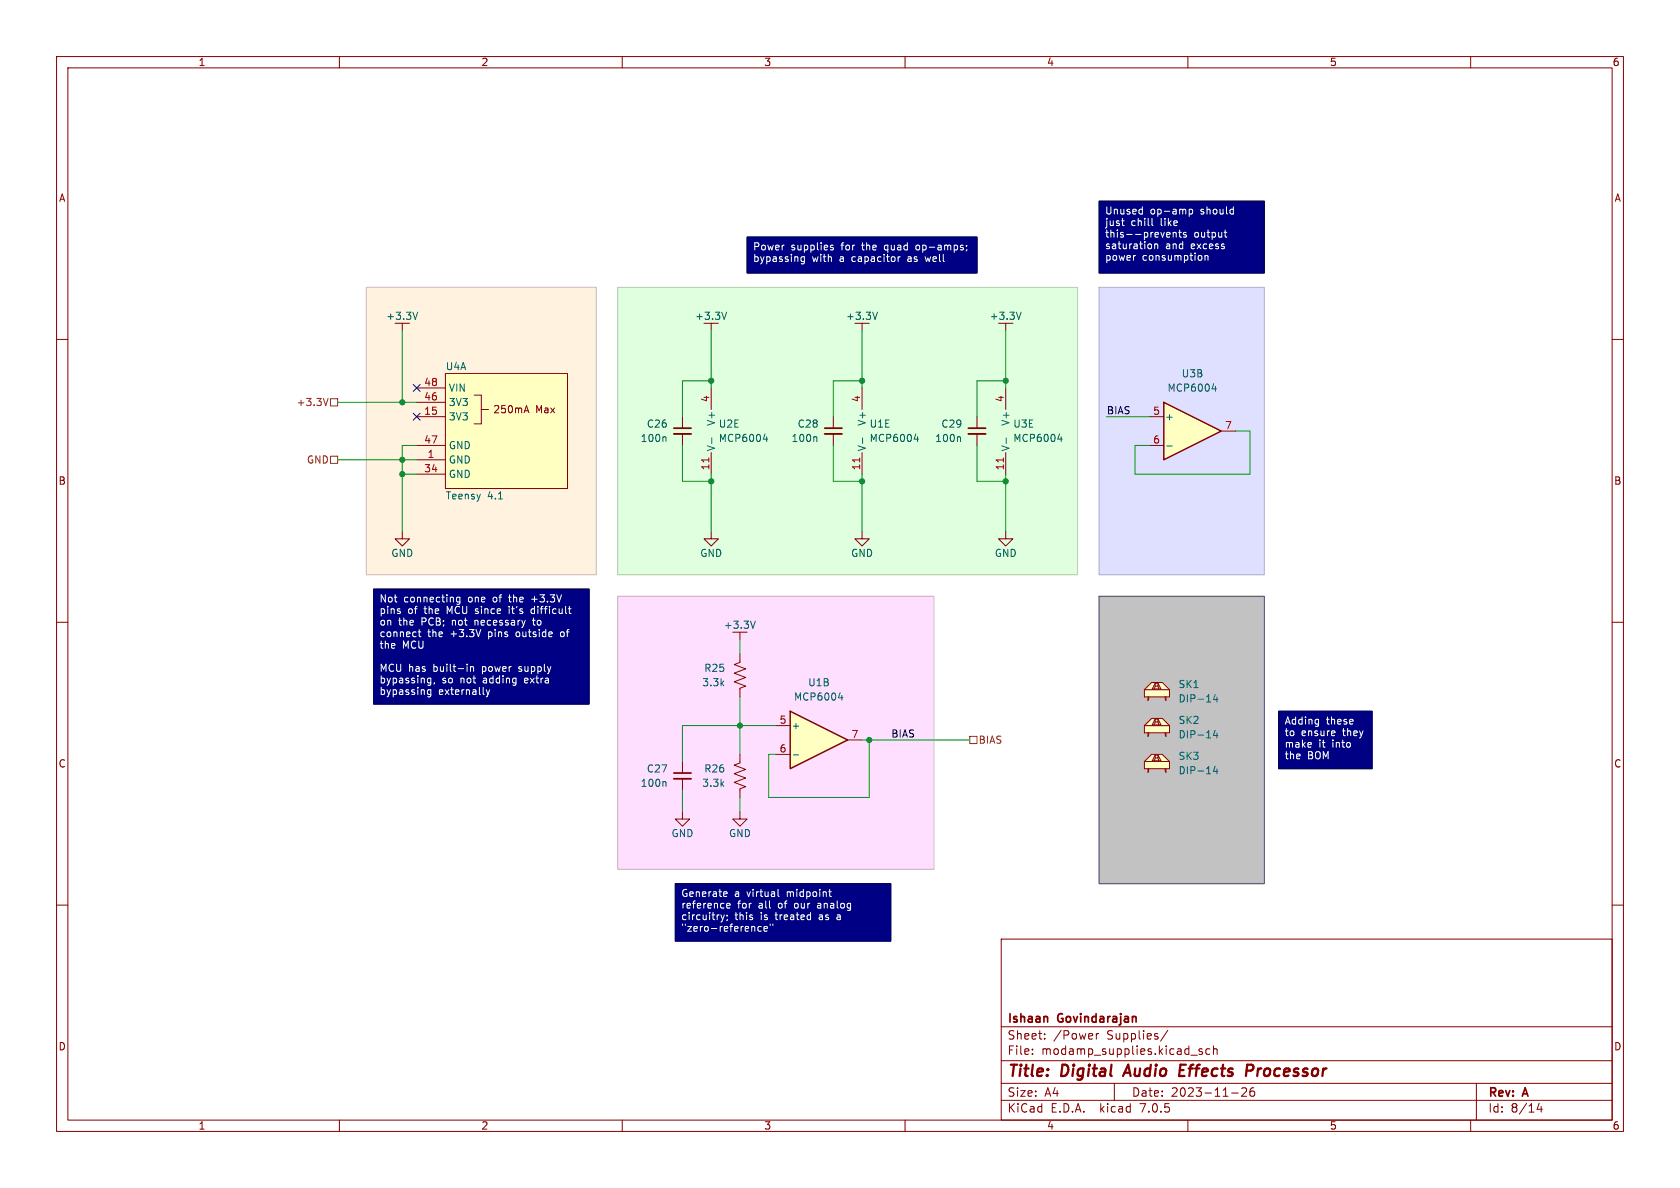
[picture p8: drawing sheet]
<svg xmlns="http://www.w3.org/2000/svg" width="297mm" height="210mm" viewBox="0 0 297 210" stroke-linecap="round" stroke-linejoin="round" font-family="sans-serif">
<path d="M0 0h297v210h-297z" fill="#fff" stroke="#fff" stroke-width=".18"/>
<g fill="none" stroke="#840000" stroke-width=".18">
<path d="M10 10h277v190h-277zM12 12h273v186h-273zM60 10v2M110 10v2M160 10v2M210 10v2M260 10v2M10 60h2M285 60h2M10 110h2M285 110h2M10 160h2"/>
<path d="M285 160h2M177 166h108v32h-108zM60 198v2M110 198v2M160 198v2M177 194.5h108M177 191.5h108M177 187.5h108M177 181.5h108M182.5 186.3v.1M182.5 185.5v.1M184.7 183.6v.1"/>
<path d="M184.7 182.8v.1M193.8 182.7v1M194.2 182.7l-.2 .1-.2 .2M197 191.5v3M206.5 182.1l-1.3 2M210 198v2M210.5 186.5h1.2M212.5 185.5l-.3-.1-.2 .2v.2l.5 .2v.3h-.5M213.9 185.5l-.4-.1-.3 .3v.4l.1 .2h.6M214.5 185.5l.2-.1 .4 .1 .1 .9M214.5 184.9v1.5M217.7 193.2h1.2"/>
<path d="M219.5 192.4l.6-.1 .2 .1 .1 .3-.9 1.1h.9M221.7 192.3a.59 .59 0 0 0-.7 .6v.6l.1 .2 .4 .1 .2-.1 .1-.5-.1-.3h-.5l-.2 .3M260 198v2M261 191.5v6.5M272.1 195l-.4 1.1h1M272.5 195.6v1"/>
</g>
<path d="M208.6 189.2h.6M209.6 188.2h-.9l-.3 2h1M221.3 188.2h-.8l-.2 2M221.3 189.2l-.9 .1" fill="none" stroke="#840000" stroke-width=".4"/>
<g fill="#000084" stroke="#000084" stroke-width=".18">
<path d="M66 104.1h38.1v20.4h-38.1z"/>
<path d="M226.1 125.7h16.5v10.2h-16.5z"/>
<path d="M119.4 156.2h38.1v10.2h-38.1z"/>
<path d="M132.1 41.9h40.6v6.4h-40.6z"/>
<path d="M194.3 35.6h29.2v12.7h-29.2z"/>
</g>
<path d="M109.2 105.4h55.9v48.3h-55.9z" fill="#ffdfff" stroke="#ffdfff" stroke-width=".18"/>
<path d="M194.3 105.4h29.2v50.8h-29.2z" fill="#c2c2c2" stroke="#c2c2c2" stroke-width=".18"/>
<path d="M64.8 50.8h40.6v50.8h-40.6z" fill="#fff2df" stroke="#fff2df" stroke-width=".18"/>
<path d="M109.2 50.8h81.3v50.8h-81.3z" fill="#dfffdf" stroke="#dfffdf" stroke-width=".18"/>
<path d="M194.3 50.8h29.2v50.8h-29.2z" fill="#dfdfff" stroke="#dfdfff" stroke-width=".18"/>
<path d="M202.3 134.6l1.3-1.2h1.9l1.3 1.2v1.3h-4.5z" fill="#ffffc2"/>
<g fill="none" stroke="#840000" stroke-width=".18">
<path d="M125.7 57.2v1.2M147.3 73.7v2M147.3 76.7v2M172.7 73.7v2M172.7 76.7v2M202.3 134.6l1.3-1.2h1.9l1.3 1.2v1.3h-4.5zM202.3 134.6h4.5M202.9 135.9v.6l.2-.6M204.2 133.5l-.1 1M204.2 133.5h.5l.5 1h-1.5zM204.7 133.5v.5h-.5M204.7 134l.2 .5"/>
<path d="M206 135.9l.1 .6v-.6"/>
</g>
<path d="M128.5 55.2l-.5 1.3M144.2 77.2l.2 .2v.7M169.6 77.2l.2 .2v.7M214.8 135.5l-.3 .9h.8M215.1 135.9v.9" fill="none" stroke="#006464" stroke-width=".18"/>
<path d="M145.8 76.7h3M171.2 76.7h3" fill="none" stroke="#840000" stroke-width=".33"/>
<path d="M145.8 75.7h3M171.2 75.7h3" fill="none" stroke="#840000" stroke-width=".3"/>
<path d="M203.6 120.7h1.9l1.3 1.2v1.3h-4.5v-1.3z" fill="#ffffc2"/>
<path d="M202.3 121.9h4.5M202.9 123.2v.6l.2-.6M203.6 120.7h1.9l1.3 1.2v1.3h-4.5v-1.3zM204.2 120.8l-.1 1M204.2 120.8h.5l.5 1h-1.5zM204.7 120.8v.5h-.5M204.7 121.3l.2 .5M206 123.2l.1 .6v-.6" fill="none" stroke="#840000" stroke-width=".18"/>
<path d="M214.8 122.8l-.3 .9h.8M215.1 123.2v.9" fill="none" stroke="#006464" stroke-width=".18"/>
<path d="M205.7 71.1l10.2 5.1-10.2 5.1z" fill="#ffffc2"/>
<path d="M205.7 71.1l10.2 5.1-10.2 5.1z" fill="none" stroke="#840000" stroke-width=".25"/>
<path d="M203.2 73.7h2.5M203.2 78.7h2.5M215.9 76.2h2.5M125.7 94v1.3h1.3l-1.3 1.2-1.2-1.2h1.2" fill="none" stroke="#840000" stroke-width=".18"/>
<path d="M206.3 78.8h.9M214.3 68.7h.8M214.9 68.3v.9" fill="none" stroke="#006464" stroke-width=".18"/>
<path d="M139.7 125.7l10.2 5.1-10.2 5.1z" fill="#ffffc2"/>
<path d="M139.7 125.7l10.2 5.1-10.2 5.1z" fill="none" stroke="#840000" stroke-width=".25"/>
<g fill="none" stroke="#840000" stroke-width=".18">
<path d="M71.1 57.2v1.2M177.8 57.2v1.2M73.7 73.7h5M73.7 71.1h5M73.7 78.7h5M73.7 68.6h5M78.7 66h21.6v20.4h-21.6zM83.8 69.9h1.3v5h-1.3M85.1 72.4h1.3M92.8 72.6h.6M93.1 71.7l.4 1.3M120.6 73.7v2"/>
<path d="M120.6 76.7v2M125.7 68.6v3.8M152.4 68.6v3.8M177.8 68.6v3.8M71.1 94v1.3h1.3l-1.3 1.2-1.3-1.2h1.3M73.7 81.3h5M73.7 83.8h5M125.7 80v3.8M152.4 94v1.3h1.3l-1.3 1.2-1.3-1.2h1.3M152.4 80v3.8M177.8 94v1.3h1.3l-1.3 1.2-1.3-1.2h1.3M177.8 80v3.8"/>
<path d="M130.8 111.8v1.2M120.6 134.6v2.1M120.6 137.7v2M137.2 128.3h2.5M137.2 133.4h2.5M149.9 130.8h2.5"/>
</g>
<g fill="none" stroke="#006464" stroke-width=".18">
<path d="M73.8 55.2l-.4 1.3M180.5 55.2l-.4 1.3M117.6 77.2l.1 .2v.7M125.8 77.4v1M134.9 77.6h.8M135.5 77.2v.8M152.5 77.4v1M161.6 77.6h.8M162.2 77.2v.8M177.9 77.4v1M187 77.6h.8M187.6 77.2v.8"/>
<path d="M133.5 109.8l-.4 1.3M117.6 138.2l.1 .2v.6M140.2 133.4h1M148.2 123.3h.8M148.8 122.9v.9"/>
</g>
<path d="M78.7 66h21.6v20.4h-21.6z" fill="#ffffc2" stroke="#ffffc2" stroke-width=".18"/>
<path d="M125.3 80.9v.8M152 80.9v.8M177.4 80.9v.8" fill="none" stroke="#a90000" stroke-width=".18"/>
<path d="M119.1 76.7h3.1M119.1 137.7h3.1" fill="none" stroke="#840000" stroke-width=".33"/>
<path d="M119.1 75.7h3.1M119.1 136.7h3.1" fill="none" stroke="#840000" stroke-width=".3"/>
<path d="M202.3 128.3l1.3-1.3h1.9l1.3 1.3v1.2h-4.5z" fill="#ffffc2"/>
<g fill="none" stroke="#840000" stroke-width=".18">
<path d="M152.4 57.2v1.2M130.8 115.6v1.5l-1 .4 2 .7-2 .8 2 .8-2 .7 2 .8-1 .4v1.5M130.8 133.4v1.5l-1 .4 2 .7-2 .8 2 .7-2 .8 2 .8-1 .3v1.6M202.3 128.3l1.3-1.3h1.9l1.3 1.3v1.2h-4.5zM202.3 128.3h4.5M202.9 129.5v.7l.2-.7M204.2 127.1l-.1 1M204.2 127.1h.5l.5 1h-1.5zM204.7 127.1v.5h-.5M204.7 127.6l.2 .5M206 129.5l.1 .7v-.7M120.6 143.5v1.3h1.3l-1.3 1.3-1.2-1.3h1.2"/>
<path d="M130.8 143.5v1.3h1.3l-1.3 1.3-1.3-1.3h1.3"/>
</g>
<path d="M155.1 55.2l-.4 1.3M214.8 129.1l-.3 .9h.8M215.1 129.6v.8" fill="none" stroke="#006464" stroke-width=".18"/>
<path d="M58 70.4l-.4 1.3M58.4 70.5h1.3v1.3h-1.3zM58.4 80.6h1.3v1.3h-1.3zM171.4 130.2h1.3v1.2h-1.3z" fill="none" stroke="#725600" stroke-width=".18"/>
<path d="M194.3 35.6h29.2v12.7h-29.2zM132.1 41.9h40.6v6.4h-40.6zM66 104.1h38.1v20.4h-38.1zM226.1 125.7h16.5v10.2h-16.5zM119.4 156.2h38.1v10.2h-38.1z" fill="none" stroke="#000048" stroke-width=".18"/>
<g fill="none" stroke="#fff" stroke-width=".18">
<path d="M198.3 39h.4M198.5 39.8l.2 .1M201.8 37h.2M202 36.6v1.2M202 37.8h-.2M203.6 38.6v1.1l.2 .2M210.2 37v1.3M210.2 37h.4l.2 .2-.1 .6h-.5M217.9 37h.1M218 36.6v1.2M218 37.8h-.1M141.7 45.4l-.1 .2 .1 .5 .1 .1h.4"/>
<path d="M142.2 45.4v1l-.2 .3-.3-.1M147.3 43.4l-.3-.1-.2 .2 .1 .2 .4 .1v.3h-.5M158.8 45.4v.8M158.9 45.4l-.1 .2M170 43.8h.3v.2l-.2 .2h-.2M170 43.3l.3 .1M170.9 43.4v.1M170.9 44.1l-.1 .3M200.6 45.2h.1M203.5 43.2v.6M204.1 43.1v.9M204.2 43.2h-.1"/>
<path d="M204.6 43.2l.1 .8M206.4 41.1h.4l.1 .3-.7 .1M206.8 41.9h-.4M207.4 41.2l.2-.1h.3v.8M207.4 41.1v.8M208.4 41.1h.4M208.5 40.7v1l.3 .2M209.7 41.1h-.3l-.2 .2 .1 .1 .4 .2v.3h-.5M212.4 45.2l.1 .2-.1 .6M213 45.3l.2-.1h.3l.1 .8M213 45.2v.8M216.4 41.1h.5"/>
<path d="M216.6 40.7v1l.3 .2M73.9 111.7h.5M74.1 111.3v1.1l.3 .1M75.8 119.9h.4M76.2 119.9v1l-.2 .2-.3 .1M81.3 105.6v1l-.2 .2h-.3M81.3 105.6h-.4l-.2 .2 .1 .6h.5M82.6 117.4v.1M82.6 117.8v.9M83.2 117.8v.9M83.2 118l.2-.2 .3 .1v.8M85 111.3l-.4 1.2"/>
<path d="M92.9 109.7l-.3 .8M100.5 107.6h.5M100.7 107.2v1.1l.3 .2M75.6 122v.7l.2 .1 .4-.1M75.8 121.9l.4 .1M76.2 121.9v1.1l-.3 .2-.3-.1M76.2 120.7h-.4M76.8 120.7l-.1 .2M86 121.9l.3 .9M86.3 122.8l-.3 .4M86.6 121.9l-.3 .9M233 127.2h.1"/>
<path d="M233.1 127.2v1l-.1 .2M233.1 127.9l-.1 .1M235.8 129.2l.2 .3-.6 .1M235.9 130h-.1M128.1 157.6l.4 .1v.2l-.6 .2M128.5 158.4l-.4 .1M137.5 157.2v1.1l.2 .2M146.5 157.6h.5M146.7 157.2v1.1l.3 .2M127.4 161.7l.4 .9M127.8 162.6l-.4 .4M128.1 161.7l-.3 .9"/>
<path d="M128.5 160.1l.6-.1-.1-.3h-.3l-.2 .2v.6h.5M128.5 161.8v.1M128.6 162.5l-.1 .3M134.6 163.8h-.4l-.2 .2 .1 .6h.5M135.1 164.2l.6-.1-.1-.3h-.4l-.1 .2v.6h.5M136.2 163.3v.3M136.6 163.3v.3M143.2 161.7l.1 .1M143.3 161.3v1.3M143.3 162.5l-.1 .1"/>
</g>
<path d="M109.2 105.4h55.9v48.3h-55.9z" fill="none" stroke="#c8afc8" stroke-width=".18"/>
<path d="M194.3 105.4h29.2v50.8h-29.2z" fill="none" stroke="#484848" stroke-width=".18"/>
<path d="M64.8 50.8h40.6v50.8h-40.6z" fill="none" stroke="#c8beaf" stroke-width=".18"/>
<path d="M109.2 50.8h81.3v50.8h-81.3z" fill="none" stroke="#afc8af" stroke-width=".18"/>
<path d="M194.3 50.8h29.2v50.8h-29.2z" fill="none" stroke="#afafc8" stroke-width=".18"/>
<g fill="none" stroke="#009600" stroke-width=".18">
<path d="M71.1 58.4v12.7M125.7 58.4v10.2M152.4 58.4v10.2M177.8 58.4v10.2M59.7 71.1h14M73.7 78.7h-2.6v15.3M120.6 78.7v6.4h5.1M125.7 67.3h-5.1v6.4M147.3 78.7v6.4h5.1M152.4 67.3h-5.1v6.4M172.7 78.7v6.4h5.1M177.8 67.3h-5.1v6.4"/>
<path d="M195.6 73.7h7.6M218.4 76.2h2.6v7.6h-20.3v-5.1h2.5M59.7 81.3h14M71.1 83.8h2.6M125.7 83.8v10.2M152.4 83.8v10.2M177.8 83.8v10.2M130.8 113v2.6M120.6 139.7v3.8M130.8 123.2v10.2M137.2 128.3h-16.6v6.3M152.4 130.8h19"/>
<path d="M153.7 130.8v10.2h-17.8v-7.6h1.3M130.8 141v2.5"/>
</g>
<path d="M73.1 73.1l1.2 1.2M73.1 68l1.2 1.2M74.3 73.1l-1.2 1.2M74.3 68l-1.2 1.2" fill="none" stroke="#000084" stroke-width=".18"/>
<g fill="#009600" stroke="#009600" stroke-width=".18">
<circle cx="125.7" cy="67.3" r=".46"/>
<circle cx="71.1" cy="83.8" r=".46"/>
<circle cx="71.1" cy="71.1" r=".46"/>
<circle cx="71.1" cy="81.3" r=".46"/>
<circle cx="125.7" cy="85.1" r=".46"/>
<circle cx="177.8" cy="85.1" r=".46"/>
<circle cx="177.8" cy="67.3" r=".46"/>
<circle cx="153.7" cy="130.8" r=".46"/>
<circle cx="130.8" cy="128.3" r=".46"/>
<circle cx="152.4" cy="67.3" r=".46"/>
<circle cx="152.4" cy="85.1" r=".46"/>
</g>
<g font-size="2.8" fill="#840000">
<text x="178" y="190.8">Title:</text>
<text x="187.5" y="190.8">Digital</text>
<text x="199.3" y="190.8">Audio</text>
<text x="209.5" y="190.8">Effects</text>
<text x="221.9" y="190.8">Processor</text>
</g>
<g font-size="2.1" fill="#840000">
<text x="178" y="183.9">Sheet:</text>
<text x="178" y="181.1">Ishaan</text>
<text x="186.2" y="183.9">/Power</text>
<text x="187" y="181.1">Govindarajan</text>
<text x="195.6" y="183.9">Supplies/</text>
<text x="178" y="186.6">File:</text>
<text x="184" y="186.6">modamp_supplies.kicad_sch</text>
<text x="178" y="196.8">KiCad</text>
<text x="178" y="194">Size:</text>
<text x="184.6" y="194">A4</text>
<text x="185.7" y="196.8">E.D.A.</text>
<text x="194.4" y="196.8">kicad</text>
<text x="200" y="194">Date:</text>
<text x="201.5" y="196.8">7.0.5</text>
<text x="206.9" y="194">2023-11-26</text>
<text x="263" y="194.2">Rev:</text>
<text x="263" y="196.8">Id:</text>
<text x="267" y="196.8">8/14</text>
<text x="269.2" y="194.2">A</text>
</g>
<g font-size="1.8" fill="#840000">
<text x="35" y="11.8">1</text>
<text x="85" y="11.8">2</text>
<text x="135" y="11.8">3</text>
<text x="185" y="11.8">4</text>
<text x="235" y="11.8">5</text>
<text x="285" y="11.8">6</text>
<text x="10.4" y="35.8">A</text>
<text x="285.4" y="35.8">A</text>
<text x="87.1" y="73.2">250mA</text>
<text x="94.7" y="73.2">Max</text>
<text x="10.3" y="85.8">B</text>
<text x="285.3" y="85.8">B</text>
<text x="10.3" y="135.8">C</text>
<text x="285.3" y="135.8">C</text>
<text x="10.3" y="185.8">D</text>
<text x="285.3" y="185.8">D</text>
<text x="35" y="199.8">1</text>
<text x="85" y="199.8">2</text>
<text x="135" y="199.8">3</text>
<text x="185" y="199.8">4</text>
<text x="235" y="199.8">5</text>
<text x="285" y="199.8">6</text>
</g>
<g font-size="1.8" fill="#fff">
<text x="195.3" y="38.2">Unused</text>
<text x="195.3" y="40.2">just</text>
<text x="199.9" y="40.2">chill</text>
<text x="203.3" y="38.2">op-amp</text>
<text x="205.1" y="40.2">like</text>
<text x="212.2" y="38.2">should</text>
<text x="133" y="44.5">Power</text>
<text x="133" y="46.6">bypassing</text>
<text x="139.8" y="44.5">supplies</text>
<text x="143.5" y="46.6">with</text>
<text x="148.4" y="46.6">a</text>
<text x="148.7" y="44.5">for</text>
<text x="150.6" y="46.6">capacitor</text>
<text x="152.5" y="44.5">the</text>
<text x="156.5" y="44.5">quad</text>
<text x="160.6" y="46.6">as</text>
<text x="162.2" y="44.5">op-amps;</text>
<text x="163.9" y="46.6">well</text>
<text x="195.3" y="42.3">this--prevents</text>
<text x="195.3" y="44.3">saturation</text>
<text x="195.3" y="46.3">power</text>
<text x="201.9" y="46.3">consumption</text>
<text x="206" y="44.3">and</text>
<text x="210.5" y="44.3">excess</text>
<text x="211" y="42.3">output</text>
<text x="67" y="106.7">Not</text>
<text x="71.3" y="106.7">connecting</text>
<text x="82.7" y="106.7">one</text>
<text x="87.2" y="106.7">of</text>
<text x="90.2" y="106.7">the</text>
<text x="94.2" y="106.7">+3.3V</text>
<text x="67" y="108.8">pins</text>
<text x="67" y="110.8">on</text>
<text x="67" y="112.9">connect</text>
<text x="70.4" y="110.8">the</text>
<text x="72" y="108.8">of</text>
<text x="74.4" y="110.8">PCB;</text>
<text x="75" y="108.8">the</text>
<text x="75.5" y="112.9">the</text>
<text x="79" y="108.8">MCU since</text>
<text x="79.6" y="112.9">+3.3V</text>
<text x="80" y="110.8">not</text>
<text x="84.1" y="110.8">necessary</text>
<text x="86.4" y="112.9">pins</text>
<text x="90.2" y="108.8">it's</text>
<text x="91.4" y="112.9">outside</text>
<text x="94.3" y="108.8">difficult</text>
<text x="94.5" y="110.8">to</text>
<text x="99.4" y="112.9">of</text>
<text x="67" y="114.9">the</text>
<text x="67" y="119">MCU has</text>
<text x="71.1" y="114.9">MCU</text>
<text x="76.6" y="119">built-in</text>
<text x="85.3" y="119">power</text>
<text x="91.9" y="119">supply</text>
<text x="67" y="121.1">bypassing,</text>
<text x="67" y="123.1">bypassing</text>
<text x="77.5" y="123.1">externally</text>
<text x="78.1" y="121.1">so</text>
<text x="81.3" y="121.1">not</text>
<text x="85.5" y="121.1">adding</text>
<text x="92.9" y="121.1">extra</text>
<text x="227" y="128.3">Adding</text>
<text x="227" y="130.4">to</text>
<text x="230" y="130.4">ensure</text>
<text x="234.4" y="128.3">these</text>
<text x="237.4" y="130.4">they</text>
<text x="227" y="132.4">make</text>
<text x="227" y="134.5">the</text>
<text x="231.1" y="134.5">BOM</text>
<text x="233.1" y="132.4">it</text>
<text x="235.5" y="132.4">into</text>
<text x="120.3" y="158.8">Generate</text>
<text x="120.3" y="160.9">reference</text>
<text x="129.8" y="158.8">a</text>
<text x="130.3" y="160.9">for</text>
<text x="132" y="158.8">virtual</text>
<text x="134.1" y="160.9">all</text>
<text x="137.6" y="160.9">of</text>
<text x="139.2" y="158.8">midpoint</text>
<text x="140.6" y="160.9">our</text>
<text x="144.8" y="160.9">analog</text>
<text x="120.3" y="162.9">circuitry;</text>
<text x="120.3" y="164.9">&quot;zero-reference&quot;</text>
<text x="129.8" y="162.9">this</text>
<text x="134.4" y="162.9">is</text>
<text x="137.2" y="162.9">treated</text>
<text x="145" y="162.9">as</text>
<text x="148.2" y="162.9">a</text>
</g>
<g font-size="1.8" fill="#006464">
<text x="68.2" y="56.7">+3.3V</text>
<text x="122.8" y="56.7">+3.3V</text>
<text x="149.5" y="56.7">+3.3V</text>
<text x="174.9" y="56.7">+3.3V</text>
<text x="78.7" y="65.6">U4A</text>
<text x="79.2" y="71.9">3V3</text>
<text x="79.2" y="69.4">VIN</text>
<text x="206.3" y="69.4">MCP6004</text>
<text x="208.9" y="66.9">U3B</text>
<text x="79.2" y="74.5">3V3</text>
<text x="114.3" y="75.8">C26</text>
<text x="126.6" y="75.3" transform="rotate(-90 126.6 75.3)">V+</text>
<text x="127" y="75.8">U2E</text>
<text x="141" y="75.8">C28</text>
<text x="153.2" y="75.3" transform="rotate(-90 153.2 75.3)">V+</text>
<text x="153.7" y="75.8">U1E</text>
<text x="166.4" y="75.8">C29</text>
<text x="178.6" y="75.3" transform="rotate(-90 178.6 75.3)">V+</text>
<text x="179.1" y="75.8">U3E</text>
<text x="205.9" y="74.5">+</text>
<text x="79.2" y="82.1">GND</text>
<text x="79.2" y="79.6">GND</text>
<text x="113.2" y="78.3">100n</text>
<text x="126.6" y="79.9" transform="rotate(-90 126.6 79.9)">V-</text>
<text x="127" y="78.3">MCP6004</text>
<text x="139.9" y="78.3">100n</text>
<text x="153.2" y="79.9" transform="rotate(-90 153.2 79.9)">V-</text>
<text x="153.7" y="78.3">MCP6004</text>
<text x="165.3" y="78.3">100n</text>
<text x="178.6" y="79.9" transform="rotate(-90 178.6 79.9)">V-</text>
<text x="179.1" y="78.3">MCP6004</text>
<text x="78.7" y="88.5">Teensy</text>
<text x="79.2" y="84.6">GND</text>
<text x="86.1" y="88.5">4.1</text>
<text x="69.1" y="98.6">GND</text>
<text x="123.7" y="98.6">GND</text>
<text x="150.4" y="98.6">GND</text>
<text x="175.8" y="98.6">GND</text>
<text x="127.9" y="111.3">+3.3V</text>
<text x="124.4" y="118.9">R25</text>
<text x="124.1" y="121.5">3.3k</text>
<text x="140.3" y="124">MCP6004</text>
<text x="142.8" y="121.5">U1B</text>
<text x="208.3" y="121.8">SK1</text>
<text x="208.3" y="124.3">DIP-14</text>
<text x="139.8" y="129.1">+</text>
<text x="208.3" y="128.1">SK2</text>
<text x="208.3" y="130.7">DIP-14</text>
<text x="114.3" y="136.7">C27</text>
<text x="124.4" y="136.7">R26</text>
<text x="208.3" y="134.5">SK3</text>
<text x="208.3" y="137">DIP-14</text>
<text x="113.2" y="139.3">100n</text>
<text x="124.1" y="139.3">3.3k</text>
<text x="118.7" y="148.1">GND</text>
<text x="128.8" y="148.1">GND</text>
</g>
<g font-size="1.8" fill="#725600">
<text x="52.4" y="71.9">+3.3V</text>
<text x="54.2" y="82.1">GND</text>
<text x="172.9" y="131.6">BIAS</text>
</g>
<g font-size="1.8" fill="#a90000">
<text x="74.9" y="70.9">46</text>
<text x="74.9" y="68.3">48</text>
<text x="125.5" y="71.2" transform="rotate(-90 125.5 71.2)">4</text>
<text x="152.1" y="71.2" transform="rotate(-90 152.1 71.2)">4</text>
<text x="177.5" y="71.2" transform="rotate(-90 177.5 71.2)">4</text>
<text x="74.9" y="73.4">15</text>
<text x="203.8" y="73.4">5</text>
<text x="216.5" y="75.9">7</text>
<text x="74.9" y="83.6">34</text>
<text x="74.9" y="78.5">47</text>
<text x="75.5" y="81">1</text>
<text x="125.5" y="83.2" transform="rotate(-90 125.5 83.2)">11</text>
<text x="152.1" y="83.2" transform="rotate(-90 152.1 83.2)">11</text>
<text x="177.5" y="83.2" transform="rotate(-90 177.5 83.2)">11</text>
<text x="203.8" y="78.5">6</text>
<text x="137.8" y="128">5</text>
<text x="150.5" y="130.6">7</text>
<text x="137.8" y="133.1">6</text>
</g>
<g font-size="1.8" fill="#0f0f0f">
<text x="195.6" y="73.3">BIAS</text>
<text x="157.5" y="130.5">BIAS</text>
</g>
</svg>
